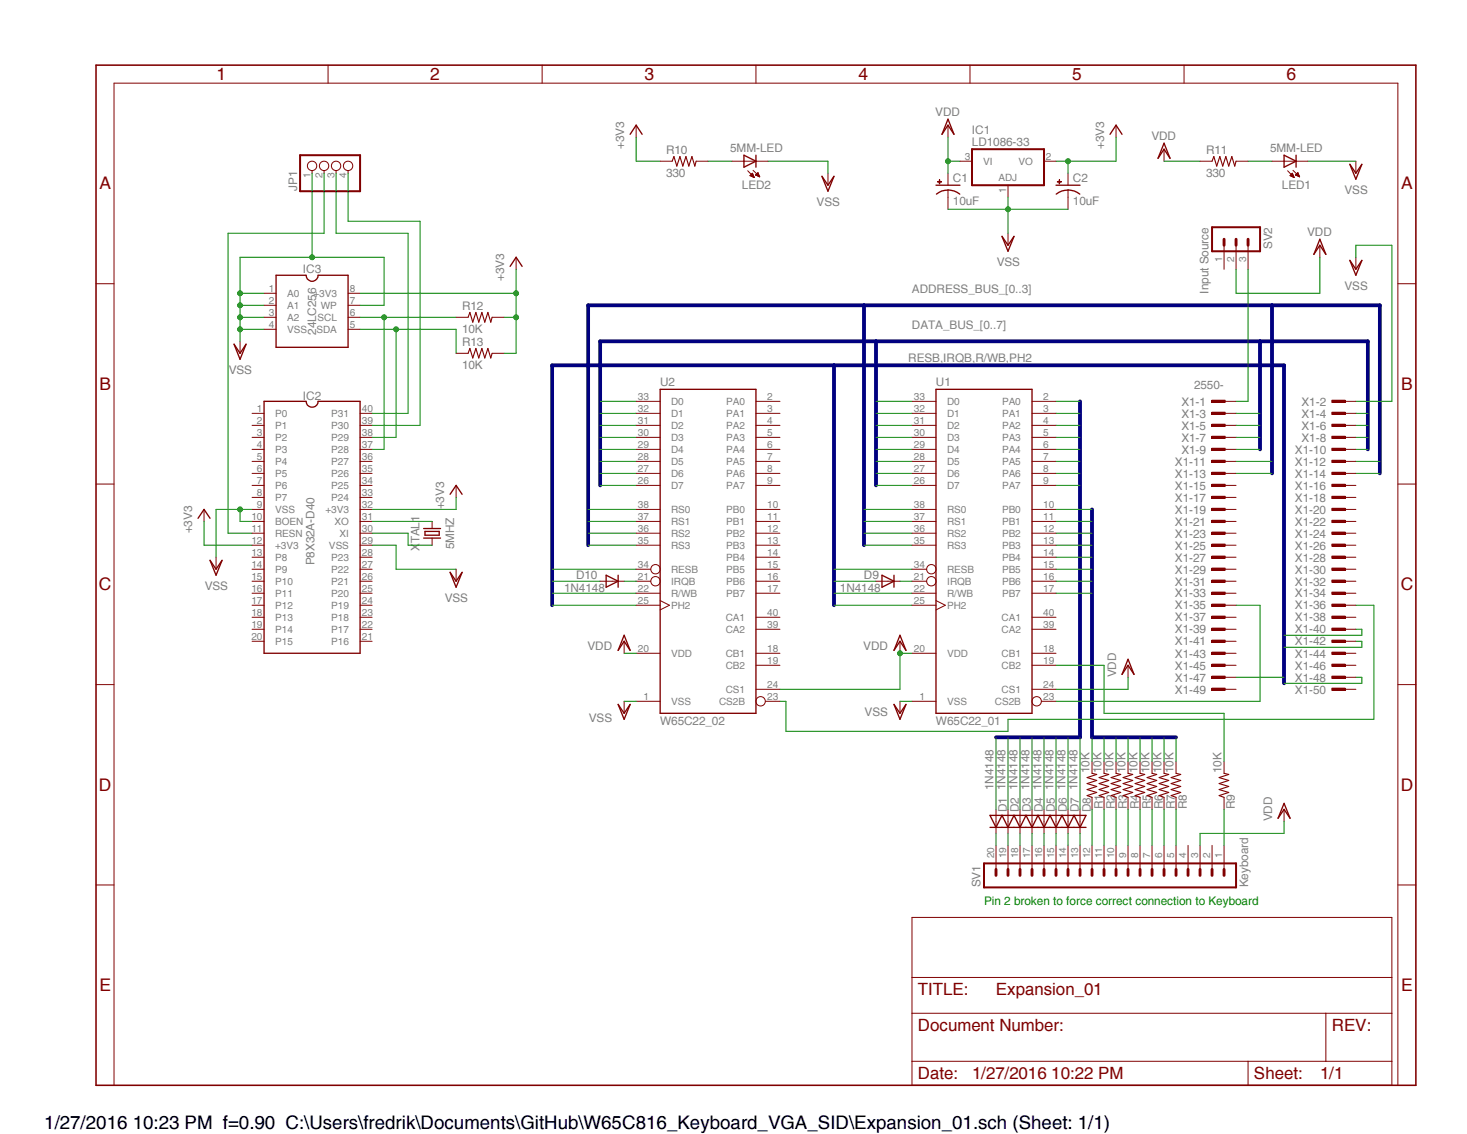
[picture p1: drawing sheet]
<svg xmlns="http://www.w3.org/2000/svg" width="279mm" height="216mm" viewBox="0 0 279 216" stroke-linecap="round" stroke-linejoin="round" font-family="sans-serif">
<path d="M17.8 12.1l252.2 195.1M270 12.1l-252.2 195.1" fill="none" stroke="#fff" stroke-width=".19"/>
<path d="M18.3 12.4h251.4v194.2h-251.4z" fill="none" stroke="#800000" stroke-width=".3"/>
<g fill="none" stroke="#800000" stroke-width=".19">
<path d="M62.5 12.4v3.4M103.3 12.4v3.4M144 12.4v3.4M184.7 12.4v3.4M225.5 12.4v3.4M180.6 36.2v1.3M182.8 30.7h2.3M192 35.3v2.2M198.8 30.7h2.3M221.7 28.4v2.3M228.6 30.7h2.2M235.4 30.7h2.3"/>
<path d="M242.3 30.7h6.8M245.2 32.5l1.3 1.3M245.7 33.4h.6M245.8 33.5h.5M245.9 33.3h.4M245.9 33.2h.3M246 33.6h.4M246 33.1h.2M246.1 33.1h.1M246.1 33l.4 .8-.8-.4zM246.1 33.7h.3M246.3 32.4l1.2 1.3"/>
<path d="M246.3 33.7h.2M246.5 33.8h.1M246.7 33.4h.7M246.8 33.3h.6M246.8 33.2h.5M246.9 33.1h.4M247 33.1h.2M247.1 33.5h.3M247.1 33h.1M247.1 32.9h.1M247.2 32.9l-.5 .4 .8 .4M247.2 32.9l.3 .8"/>
<path d="M247.3 33.6h.2M247.4 33.7h.1M258.2 30.7v2.3M18.3 54h3.4M233.1 46.7v4.6M235.4 46.7v4.6M237.7 46.7v4.6M251.4 46.7v2.3M258.2 49v2.3M266.2 54h3.5M121.2 76.4h4.5M121.2 78.7h4.5"/>
<path d="M144 76.4h4.5M144 78.7h4.5M173.7 76.4h4.6M173.7 78.7h4.6M196.6 76.4h4.5M196.6 78.7h4.5M230.8 76.2h2.5v.4h-2.5zM230.8 78.5h2.5v.4h-2.5zM233.1 76.4h2.3M233.1 78.7h2.3M253.7 76.2h2.5v.4h-2.5zM253.7 78.5h2.5v.4h-2.5z"/>
<path d="M255.9 76.4h2.3M255.9 78.7h2.3M18.3 92.2h3.4M121.2 81h4.5M121.2 83.3h4.5M121.2 85.6h4.5M121.2 87.8h4.5M121.2 90.1h4.5M121.2 92.4h4.5M121.2 97h4.5M121.2 99.3h4.5M144 81h4.5"/>
<path d="M144 83.3h4.5M144 85.6h4.5M144 87.8h4.5M144 90.1h4.5M144 92.4h4.5M144 97h4.5M144 99.3h4.5M173.7 81h4.6M173.7 83.3h4.6M173.7 85.6h4.6M173.7 87.8h4.6M173.7 90.1h4.6"/>
<path d="M173.7 92.4h4.6M173.7 97h4.6M173.7 99.3h4.6M196.6 81h4.5M196.6 83.3h4.5M196.6 85.6h4.5M196.6 87.8h4.5M196.6 90.1h4.5M196.6 92.4h4.5M196.6 97h4.5M196.6 99.3h4.5M230.8 80.8h2.5v.4h-2.5z"/>
<path d="M230.8 83.1h2.5v.4h-2.5zM230.8 85.3h2.5v.5h-2.5zM230.8 87.6h2.5v.5h-2.5zM230.8 89.9h2.5v.4h-2.5zM230.8 92.2h2.5v.4h-2.5zM230.8 94.5h2.5v.4h-2.5zM230.8 96.8h2.5v.4h-2.5zM230.8 99.1h2.5v.4h-2.5zM233.1 81h2.3M233.1 83.3h2.3M233.1 85.6h2.3M233.1 87.8h2.3"/>
<path d="M233.1 90.1h2.3M233.1 92.4h2.3M233.1 94.7h2.3M233.1 97h2.3M233.1 99.3h2.3M253.7 80.8h2.5v.4h-2.5zM253.7 83.1h2.5v.4h-2.5zM253.7 85.3h2.5v.5h-2.5zM253.7 87.6h2.5v.5h-2.5zM253.7 89.9h2.5v.4h-2.5zM253.7 92.2h2.5v.4h-2.5zM253.7 94.5h2.5v.4h-2.5z"/>
<path d="M253.7 96.8h2.5v.4h-2.5zM253.7 99.1h2.5v.4h-2.5zM255.9 81h2.3M255.9 83.3h2.3M255.9 85.6h2.3M255.9 87.8h2.3M255.9 90.1h2.3M255.9 92.4h2.3M255.9 94.7h2.3M255.9 97h2.3M255.9 99.3h2.3M266.2 92.2h3.5"/>
<path d="M114.3 110.7h4.6M121.2 101.5h4.5M121.2 103.8h4.5M121.2 108.4h2.7M121.2 110.7h2.7M121.2 112.9h4.5M121.2 115.2h4.5M125.7 114.3l1.8 .9-1.8 .9M144 101.5h4.5M144 103.8h4.5M144 106.1h4.5M144 108.4h4.5"/>
<path d="M144 110.7h4.5M144 112.9h4.5M144 117.5h4.5M144 119.8h4.5M166.8 110.7h4.6M173.7 101.5h4.6M173.7 103.8h4.6M173.7 108.4h2.8M173.7 110.7h2.8M173.7 112.9h4.6M173.7 115.2h4.6M178.3 114.3l1.7 .9-1.7 .9"/>
<path d="M196.6 101.5h4.5M196.6 103.8h4.5M196.6 106.1h4.5M196.6 108.4h4.5M196.6 110.7h4.5M196.6 112.9h4.5M196.6 117.5h4.5M196.6 119.8h4.5M230.8 101.3h2.5v.4h-2.5zM230.8 103.6h2.5v.4h-2.5zM230.8 105.9h2.5v.4h-2.5zM230.8 108.2h2.5v.4h-2.5z"/>
<path d="M230.8 110.4h2.5v.5h-2.5zM230.8 112.7h2.5v.5h-2.5zM230.8 115h2.5v.4h-2.5zM230.8 117.3h2.5v.4h-2.5zM230.8 119.6h2.5v.4h-2.5zM233.1 101.5h2.3M233.1 103.8h2.3M233.1 106.1h2.3M233.1 108.4h2.3M233.1 110.7h2.3M233.1 112.9h2.3M233.1 115.2h2.3"/>
<path d="M233.1 117.5h2.3M233.1 119.8h2.3M253.7 101.3h2.5v.4h-2.5zM253.7 103.6h2.5v.4h-2.5zM253.7 105.9h2.5v.4h-2.5zM253.7 108.2h2.5v.4h-2.5zM253.7 110.4h2.5v.5h-2.5zM253.7 112.7h2.5v.5h-2.5zM253.7 115h2.5v.4h-2.5zM253.7 117.3h2.5v.4h-2.5zM253.7 119.6h2.5v.4h-2.5zM255.9 101.5h2.3"/>
<path d="M255.9 103.8h2.3M255.9 106.1h2.3M255.9 108.4h2.3M255.9 110.7h2.3M255.9 112.9h2.3M255.9 115.2h2.3M255.9 117.5h2.3M255.9 119.8h2.3M18.3 130.3h3.4M118.9 122.1v2.3M118.9 133.5v2.3M121.2 124.4h4.5"/>
<path d="M121.2 133.5h4.5M144 124.4h4.5M144 126.7h4.5M144 131.2h4.5M145.8 133.5h2.7M171.4 122.1v2.3M171.4 133.5v2.3M173.7 124.4h4.6M173.7 133.5h4.6M196.6 124.4h4.5M196.6 126.7h4.5M196.6 131.2h4.5"/>
<path d="M198.3 133.5h2.8M214.8 126.7v2.2M230.8 121.9h2.5v.4h-2.5zM230.8 124.2h2.5v.4h-2.5zM230.8 126.4h2.5v.5h-2.5zM230.8 128.7h2.5v.5h-2.5zM230.8 131h2.5v.4h-2.5zM233.1 122.1h2.3M233.1 124.4h2.3M233.1 126.7h2.3M233.1 128.9h2.3M233.1 131.2h2.3"/>
<path d="M253.7 121.9h2.5v.4h-2.5zM253.7 124.2h2.5v.4h-2.5zM253.7 126.4h2.5v.5h-2.5zM253.7 128.7h2.5v.5h-2.5zM253.7 131h2.5v.4h-2.5zM255.9 122.1h2.3M255.9 124.4h2.3M255.9 126.7h2.3M255.9 128.9h2.3M255.9 131.2h2.3M266.2 130.3h3.5M189.7 154.1v4.6"/>
<path d="M192 154.1v4.6M194.3 154.1v4.6M196.6 154.1v4.6M198.8 154.1v4.6M201.1 154.1v4.6M203.4 154.1v4.6M205.7 154.1v4.6M208 144.9v2.3M208 151.8v2.3M210.3 144.9v2.3M210.3 151.8v2.3M212.6 144.9v2.3"/>
<path d="M212.6 151.8v2.3M214.8 144.9v2.3M214.8 151.8v2.3M217.1 144.9v2.3M217.1 151.8v2.3M219.4 144.9v2.3M219.4 151.8v2.3M221.7 144.9v2.3M221.7 151.8v2.3M224 144.9v2.3M224 151.8v2.3M233.1 144.9v2.3"/>
<path d="M233.1 151.8v2.3M244.6 154.1v2.3M18.3 168.5h3.4M173.7 174.7h91.4v31.9h-91.4zM189.7 161v4.5M192 161v4.5M194.3 161v4.5M196.6 161v4.5M198.8 161v4.5M201.1 161v4.5M203.4 161v4.5M205.7 161v4.5"/>
<path d="M208 161v4.5M210.3 161v4.5M212.6 161v4.5M214.8 161v4.5M217.1 161v4.5M219.4 161v4.5M221.7 161v4.5M224 161v4.5M226.3 161v4.5M228.6 161v4.5M230.8 161v4.5M233.1 161v4.5"/>
<path d="M266.2 168.5h3.5M173.7 192.9h91.4M173.7 186.1h91.4M252.5 192.9v9.2M21.7 206.6v-190.8h244.5v190.8M173.7 202.1h91.4M237.7 202.1v4.5"/>
<circle cx="124.8" cy="110.7" r=".89"/>
<circle cx="124.8" cy="108.4" r=".89"/>
<circle cx="177.4" cy="108.4" r=".89"/>
<circle cx="177.4" cy="110.7" r=".89"/>
<circle cx="144.9" cy="133.5" r=".89"/>
<circle cx="197.4" cy="133.5" r=".89"/>
</g>
<g fill="none" stroke="#800000" stroke-width=".42">
<path d="M230.8 76.4h2.5M230.8 78.7h2.5M253.7 76.4h2.5M253.7 78.7h2.5M230.8 81h2.5M230.8 83.3h2.5M230.8 85.6h2.5M230.8 87.8h2.5M230.8 90.1h2.5M230.8 92.4h2.5M230.8 94.7h2.5M230.8 97h2.5"/>
<path d="M230.8 99.3h2.5M253.7 81h2.5M253.7 83.3h2.5M253.7 85.6h2.5M253.7 87.8h2.5M253.7 90.1h2.5M253.7 92.4h2.5M253.7 94.7h2.5M253.7 97h2.5M253.7 99.3h2.5M230.8 101.5h2.5M230.8 103.8h2.5"/>
<path d="M230.8 106.1h2.5M230.8 108.4h2.5M230.8 110.7h2.5M230.8 112.9h2.5M230.8 115.2h2.5M230.8 117.5h2.5M230.8 119.8h2.5M253.7 101.5h2.5M253.7 103.8h2.5M253.7 106.1h2.5M253.7 108.4h2.5M253.7 110.7h2.5"/>
<path d="M253.7 112.9h2.5M253.7 115.2h2.5M253.7 117.5h2.5M253.7 119.8h2.5M230.8 122.1h2.5M230.8 124.4h2.5M230.8 126.7h2.5M230.8 128.9h2.5M230.8 131.2h2.5M253.7 122.1h2.5M253.7 124.4h2.5M253.7 126.7h2.5"/>
<path d="M253.7 128.9h2.5M253.7 131.2h2.5"/>
</g>
<g fill="none" stroke="#800000" stroke-width=".25">
<path d="M178.3 35.3h4.5M180.6 36.2a3.6 3.6 0 0 1 2.2 .8M180.6 36.2a3.1 3.1 0 0 0-2.2 .8M221.7 27.3l1.1 2.8-1.1-1.7-1.1 1.7zM244.6 29.5l2.2 1.2-2.2 1.1zM246.8 29.5v2.3M257.1 31.3l1.1 1.7 1.2-1.7-1.2 2.8zM251.4 45.6l1.1 2.8-1.1-1.7-1.2 1.7zM257.1 49.6l1.1 1.7 1.2-1.7-1.2 2.8zM125.7 74.1h18.3v61.7h-18.3zM178.3 74.1h18.3v61.7h-18.3zM115.4 109.5l2.3 1.2-2.3 1.1z"/>
<path d="M117.7 109.5v2.3M168 109.5l2.3 1.2-2.3 1.1zM170.3 109.5v2.3M117.7 134.1l1.2 1.7 1.1-1.7-1.1 2.8zM118.9 120.9l1.1 2.9-1.1-1.7-1.2 1.7zM170.3 134.1l1.1 1.7 1.2-1.7-1.2 2.8zM171.4 120.9l1.2 2.9-1.2-1.7-1.1 1.7zM214.8 125.5l1.2 2.9-1.2-1.7-1.1 1.7zM188.6 155.2h18.2l-1.1 2.3-1.1-2.3-1.2 2.3-1.1-2.3-1.2 2.3-1.1-2.3-1.2 2.3-1.1-2.3-1.1 2.3-1.2-2.3-1.1 2.3-1.2-2.3-1.1 2.3-1.2-2.3-1.1 2.3zM188.6 157.5h18.2M244.6 153l1.1 2.8-1.1-1.7-1.2 1.7z"/>
</g>
<path d="M185.1 28.4h13.7v6.9h-13.7zM230.8 43.3h9.2v4.5h-9.2zM187.4 164.4h48v4.6h-48z" fill="none" stroke="#800000" stroke-width=".38"/>
<g fill="none" stroke="#800000" stroke-width=".55">
<path d="M233.1 45.6v1.1M235.4 45.6v1.1M237.7 45.6v1.1M189.7 165.5v1.2M192 165.5v1.2M194.3 165.5v1.2M196.6 165.5v1.2M198.8 165.5v1.2M201.1 165.5v1.2M203.4 165.5v1.2M205.7 165.5v1.2M208 165.5v1.2"/>
<path d="M210.3 165.5v1.2M212.6 165.5v1.2M214.8 165.5v1.2M217.1 165.5v1.2M219.4 165.5v1.2M221.7 165.5v1.2M224 165.5v1.2M226.3 165.5v1.2M228.6 165.5v1.2M230.8 165.5v1.2M233.1 165.5v1.2"/>
</g>
<path d="M230.8 30.7l.4-.9 .5 1.8 .6-1.8 .6 1.8 .6-1.8 .5 1.8 .6-1.8 .6 1.8 .2-.9M208 147.2l.9 .2-1.8 .6 1.8 .6-1.8 .6 1.8 .5-1.8 .6 1.8 .6-1.8 .6 .9 .3M210.3 147.2l.9 .2-1.9 .6 1.9 .6-1.9 .6 1.9 .5-1.9 .6 1.9 .6-1.9 .6 1 .3M212.6 147.2l.8 .2-1.8 .6 1.8 .6-1.8 .6 1.8 .5-1.8 .6 1.8 .6-1.8 .6 1 .3M214.8 147.2l.9 .2-1.8 .6 1.8 .6-1.8 .6 1.8 .5-1.8 .6 1.8 .6-1.8 .6 .9 .3M217.1 147.2l.9 .2-1.8 .6 1.8 .6-1.8 .6 1.8 .5-1.8 .6 1.8 .6-1.8 .6 .9 .3M219.4 147.2l.9 .2-1.8 .6 1.8 .6-1.8 .6 1.8 .5-1.8 .6 1.8 .6-1.8 .6 .9 .3M221.7 147.2l.9 .2-1.8 .6 1.8 .6-1.8 .6 1.8 .5-1.8 .6 1.8 .6-1.8 .6 .9 .3M224 147.2l.9 .2-1.8 .6 1.8 .6-1.8 .6 1.8 .5-1.8 .6 1.8 .6-1.8 .6 .9 .3M233.1 147.2l.9 .2-1.8 .6 1.8 .6-1.8 .6 1.8 .5-1.8 .6 1.8 .6-1.8 .6 .9 .3" fill="none" stroke="#800000" stroke-width=".21"/>
<path d="M178.6 34.6l.7 .1z" fill-rule="evenodd" fill="#800000"/>
<path d="M178.6 34.6l.7 .1z" fill="none" stroke="#800000" stroke-width=".19"/>
<path d="M178.9 34.2l.1 .8z" fill-rule="evenodd" fill="#800000"/>
<path d="M178.9 34.2l.1 .8zM180.6 33v2.3M180.6 37.5v2.3M203.4 36.2v1.3" fill="none" stroke="#800000" stroke-width=".19"/>
<path d="M201.1 35.3h4.6M203.4 36.2a3.6 3.6 0 0 1 2.3 .8M203.4 36.2a3.3 3.3 0 0 0-2.2 .8" fill="none" stroke="#800000" stroke-width=".25"/>
<path d="M201.4 34.6l.7 .1z" fill-rule="evenodd" fill="#800000"/>
<path d="M201.4 34.6l.7 .1z" fill="none" stroke="#800000" stroke-width=".19"/>
<path d="M201.7 34.2l.1 .8z" fill-rule="evenodd" fill="#800000"/>
<g fill="none" stroke="#800000" stroke-width=".19">
<path d="M59.4 32.5v.5M61.7 32.5v.5M64 32.5v.5M66.3 32.5v.5M121.2 23.8v2.3M125.7 30.7h2.3M132.6 30.7h2.2M139.4 30.7h6.9M142.4 32.5l1.2 1.3M142.9 33.4h.6M143 33.5h.5M143 33.3h.4"/>
<path d="M143.1 33.2h.3M143.1 33.6h.5M143.2 33.1h.2M143.3 33.1h.1M143.3 33l.3 .8-.8-.4zM143.3 33.7h.3M143.4 32.4l1.3 1.3M143.5 33.7h.1M143.6 33.8h.1M143.9 33.4h.7M143.9 33.3h.6M144 33.2h.5"/>
<path d="M144.1 33.1h.3M144.2 33.5h.4M144.2 33h.2M144.3 32.9h.1M144.4 32.9l-.5 .4 .8 .4M144.4 32.9l.3 .8M144.4 33.6h.2M144.6 33.7h.1M157.7 33v2.3M180.6 23.8v2.3M201.7 34.2l.1 .8zM203.4 33v2.3"/>
<path d="M203.4 37.5v2.3M212.6 23.8v2.3M50.3 55.8h2.3M50.3 58.1h2.3M66.3 55.8h2.3M66.3 58.1h2.3M98.3 49v2.3M192 44.4v2.3M45.7 65v2.3M48 78.7h2.3M50.3 60.4h2.3M50.3 62.7h2.3"/>
<path d="M66.3 60.4h2.3M66.3 62.7h2.3M68.6 78.7h2.3M86.9 60.4h2.3M86.9 67.3h2.3M93.7 60.4h2.3M93.7 67.3h2.3M38.9 97v2.3M48 81h2.3M48 83.3h2.3M48 85.6h2.3M48 87.8h2.3"/>
<path d="M48 90.1h2.3M48 92.4h2.3M48 94.7h2.3M48 97h2.3M48 99.3h2.3M68.6 81h2.3M68.6 83.3h2.3M68.6 85.6h2.3M68.6 87.8h2.3M68.6 90.1h2.3M68.6 92.4h2.3M68.6 94.7h2.3"/>
<path d="M68.6 97h2.3M68.6 99.3h2.3M82.3 99.3v1.3M86.9 92.4v2.3M41.1 106.1v2.3M48 101.5h2.3M48 103.8h2.3M48 106.1h2.3M48 108.4h2.3M48 110.7h2.3M48 112.9h2.3M48 115.2h2.3"/>
<path d="M48 117.5h2.3M48 119.8h2.3M68.6 101.5h2.3M68.6 103.8h2.3M68.6 106.1h2.3M68.6 108.4h2.3M68.6 110.7h2.3M68.6 112.9h2.3M68.6 115.2h2.3M68.6 117.5h2.3M68.6 119.8h2.3M82.3 102.4v1.4"/>
<path d="M86.9 108.4v2.3M48 122.1h2.3M68.6 122.1h2.3"/>
<circle cx="59.4" cy="31.6" r=".89"/>
<circle cx="61.7" cy="31.6" r=".89"/>
<circle cx="64" cy="31.6" r=".89"/>
<circle cx="66.3" cy="31.6" r=".89"/>
</g>
<g fill="none" stroke="#800000" stroke-width=".25">
<path d="M120 25.6l1.2-1.8 1.1 1.8M141.7 29.5l2.3 1.2-2.3 1.1zM144 29.5v2.3M156.5 33.6l1.2 1.7 1.1-1.7-1.1 2.8zM180.6 22.7l1.1 2.9-1.1-1.8-1.2 1.8zM211.4 25.6l1.2-1.8 1.1 1.8M52.6 52.4h5.7a1.14 1.14 0 0 0 1.1 1.2 1.14 1.14 0 0 0 1.2-1.2h5.7v13.7h-13.7zM97.2 50.7l1.1-1.7 1.1 1.7M190.8 45l1.2 1.7 1.1-1.7-1.1 2.8zM44.6 65.5l1.1 1.8 1.2-1.8-1.2 2.9zM50.3 76.4h8a1.14 1.14 0 0 0 1.1 1.1 1.14 1.14 0 0 0 1.2-1.1h8v48h-18.3zM37.7 98.7l1.2-1.7 1.1 1.7"/>
<path d="M85.7 94.1l1.2-1.7 1.1 1.7M40 106.7l1.1 1.7 1.2-1.7-1.2 2.8zM80.7 100.6h3.2M80.7 102.4h3.2M80.9 101.2h2.8v.7h-2.8zM85.7 109l1.2 1.7 1.1-1.7-1.1 2.8z"/>
</g>
<path d="M128 30.7l.4-.9 .5 1.8 .6-1.8 .5 1.8 .6-1.8 .6 1.8 .6-1.8 .5 1.8 .3-.9M89.2 60.4l.3-.9 .5 1.8 .6-1.8 .6 1.8 .6-1.8 .5 1.8 .6-1.8 .6 1.8 .2-.9M89.2 67.3l.3-1 .5 1.9 .6-1.9 .6 1.9 .6-1.9 .5 1.9 .6-1.9 .6 1.9 .2-.9" fill="none" stroke="#800000" stroke-width=".21"/>
<path d="M57.1 29.5h11.5v6.9h-11.5z" fill="none" stroke="#800000" stroke-width=".38"/>
<path d="M164.5 58.1v45.7M242.3 58.1v32M158.8 69.6v45.6M166.8 65v27.4M205.7 76.4v64h-16M240 65v20.6M208 97v43.4h16M260.5 85.6v-20.6h-146.2v27.4M262.8 90.1v-32h-150.8v45.7M105.2 115.2v-45.6h139.4v60.5" fill="none" stroke="#000080" stroke-width=".72"/>
<path d="M118.9 124.4h2.3M173.7 124.4h-2.3v6.8" fill="none" stroke="#008000" stroke-width=".19"/>
<circle cx="171.4" cy="124.4" r=".46" fill="#008000"/>
<g fill="none" stroke="#008000" stroke-width=".19">
<path d="M180.6 30.7h2.2M180.6 26.1v6.9M221.7 30.7h6.9M251.4 49v6.8h-16v-4.5M148.5 131.2h22.9M214.8 128.9v2.3h-13.7M244.6 156.4v2.3h-16v2.3"/>
<circle cx="171.4" cy="124.4" r=".46"/>
</g>
<circle cx="180.6" cy="30.7" r=".46" fill="#008000"/>
<g fill="none" stroke="#008000" stroke-width=".19">
<path d="M180.6 39.8h11.4M192 37.5v6.9M249.1 30.7h9.1M258.2 49v-2.3h6.9v29.7h-6.9M118.9 133.5h2.3M171.4 133.5h2.3"/>
<circle cx="180.6" cy="30.7" r=".46"/>
</g>
<circle cx="192" cy="39.8" r=".46" fill="#008000"/>
<g fill="none" stroke="#008000" stroke-width=".19">
<path d="M146.3 30.7h11.4v2.3M192 39.8h11.4M45.7 58.1h4.6M50.3 55.8h-4.6v9.2"/>
<circle cx="192" cy="39.8" r=".46"/>
</g>
<circle cx="45.7" cy="58.1" r=".46" fill="#008000"/>
<g fill="none" stroke="#008000" stroke-width=".19">
<path d="M45.7 60.4h4.6"/>
<circle cx="45.7" cy="58.1" r=".46"/>
</g>
<circle cx="45.7" cy="60.4" r=".46" fill="#008000"/>
<g fill="none" stroke="#008000" stroke-width=".19">
<path d="M45.7 62.7h4.6"/>
<circle cx="45.7" cy="60.4" r=".46"/>
</g>
<circle cx="45.7" cy="62.7" r=".46" fill="#008000"/>
<g fill="none" stroke="#008000" stroke-width=".19">
<path d="M45.7 55.8v-6.8h27.5v9.1h-4.6"/>
<circle cx="45.7" cy="62.7" r=".46"/>
</g>
<circle cx="45.7" cy="55.8" r=".46" fill="#008000"/>
<g fill="none" stroke="#008000" stroke-width=".19">
<path d="M59.4 33v16"/>
<circle cx="45.7" cy="55.8" r=".46"/>
</g>
<circle cx="59.4" cy="49" r=".46" fill="#008000"/>
<g fill="none" stroke="#008000" stroke-width=".19">
<path d="M45.7 97v2.3h2.3M48 97h-6.9v9.1"/>
<circle cx="59.4" cy="49" r=".46"/>
</g>
<circle cx="45.7" cy="97" r=".46" fill="#008000"/>
<g fill="none" stroke="#008000" stroke-width=".19">
<path d="M203.4 30.7v2.3M212.6 26.1v4.6h-11.5M237.7 30.7h4.6M237.7 51.3v25.1h-2.3M114.3 76.4h6.9M114.3 78.7h6.9M166.8 76.4h6.9M166.8 78.7h6.9M201.1 76.4h4.6M201.1 78.7h4.6M235.4 78.7h4.6M258.2 78.7h2.3"/>
<path d="M112 97h9.2M112 99.3h9.2M114.3 81h6.9M114.3 83.3h6.9M114.3 85.6h6.9M114.3 87.8h6.9M114.3 90.1h6.9M114.3 92.4h6.9M164.5 97h9.2M164.5 99.3h9.2M166.8 81h6.9M166.8 83.3h6.9"/>
<path d="M166.8 85.6h6.9M166.8 87.8h6.9M166.8 90.1h6.9M166.8 92.4h6.9M201.1 81h4.6M201.1 83.3h4.6M201.1 85.6h4.6M201.1 87.8h4.6M201.1 90.1h4.6M201.1 92.4h4.6M201.1 97h6.9M201.1 99.3h6.9"/>
<path d="M235.4 81h4.6M235.4 83.3h4.6M235.4 85.6h4.6M235.4 87.8h6.9M235.4 90.1h6.9M258.2 81h2.3M258.2 83.3h2.3M258.2 85.6h2.3M258.2 87.8h4.6M258.2 90.1h4.6M70.9 103.8h4.5v4.6h11.5M105.2 108.4h16"/>
<path d="M105.2 110.7h9.1M105.2 112.9h16M105.2 115.2h16M112 103.8h9.2M112 101.5h9.2M118.9 110.7h2.3M158.8 108.4h14.9M158.8 110.7h8M158.8 112.9h14.9M158.8 115.2h14.9M164.5 103.8h9.2M164.5 101.5h9.2"/>
<path d="M171.4 110.7h2.3M201.1 108.4h6.9M201.1 103.8h6.9M201.1 101.5h6.9M201.1 106.1h6.9M201.1 110.7h6.9M201.1 112.9h6.9M235.4 115.2h4.6v18.3h-38.9M258.2 115.2h3.5v21.7h-69.7v2.3h-42.3v-5.7h-1.2M258.2 119.8h1.2v1.1h-14.8M201.1 126.7h9.2v9.1h22.8v9.1M235.4 128.9h9.2"/>
<path d="M258.2 122.1h1.2v1.1h-14.8M258.2 128.9h1.2v1.2h-14.8M189.7 140.4v13.7M189.7 158.7v2.3M192 140.4v13.7M192 158.7v2.3M194.3 140.4v13.7M194.3 158.7v2.3M196.6 140.4v13.7M196.6 158.7v2.3M198.8 140.4v13.7M198.8 158.7v2.3"/>
<path d="M201.1 140.4v13.7M201.1 158.7v2.3M203.4 140.4v13.7M203.4 158.7v2.3M205.7 140.4v13.7M205.7 158.7v2.3M208 140.4v4.5M208 154.1v6.9M210.3 140.4v4.5M210.3 154.1v6.9M212.6 140.4v4.5M212.6 154.1v6.9"/>
<path d="M214.8 140.4v4.5M214.8 154.1v6.9M217.1 140.4v4.5M217.1 154.1v6.9M219.4 140.4v4.5M219.4 154.1v6.9M221.7 140.4v4.5M221.7 154.1v6.9M224 140.4v4.5M224 154.1v6.9M233.1 154.1v6.9"/>
<circle cx="45.7" cy="97" r=".46"/>
</g>
<circle cx="203.4" cy="30.7" r=".46" fill="#008000"/>
<g fill="none" stroke="#008000" stroke-width=".19">
<path d="M121.2 26.1v4.6h4.5M98.3 51.3v16h-2.3M96 60.4h2.3M38.9 99.3v4.5h9.1"/>
<circle cx="203.4" cy="30.7" r=".46"/>
</g>
<circle cx="98.3" cy="60.4" r=".46" fill="#008000"/>
<g fill="none" stroke="#008000" stroke-width=".19">
<path d="M68.6 55.8h29.7"/>
<circle cx="98.3" cy="60.4" r=".46"/>
</g>
<circle cx="98.3" cy="55.8" r=".46" fill="#008000"/>
<g fill="none" stroke="#008000" stroke-width=".19">
<path d="M61.7 33v11.4h-18.3v57.1h4.6M134.8 30.7h4.6M68.6 62.7h18.3v4.6M75.4 62.7v20.6h-4.5M70.9 99.3h11.4M86.9 94.7v2.3h-16M70.9 101.5h6.8v2.3h4.6"/>
<circle cx="98.3" cy="55.8" r=".46"/>
</g>
<circle cx="75.4" cy="62.7" r=".46" fill="#008000"/>
<g fill="none" stroke="#008000" stroke-width=".19">
<path d="M68.6 60.4h18.3M73.2 60.4v25.2h-2.3"/>
<circle cx="75.4" cy="62.7" r=".46"/>
</g>
<circle cx="73.2" cy="60.4" r=".46" fill="#008000"/>
<g fill="none" stroke="#008000" stroke-width=".19">
<path d="M64 33v11.4h13.7v34.3h-6.8M66.3 33v9.1h13.7v38.9h-9.1"/>
<circle cx="73.2" cy="60.4" r=".46"/>
</g>
<text font-size="3.6" x="8.4" y="214.9">1/27/2016 10:23 PM f=0.90 C:\Users\fredrik\Documents\GitHub\W65C816_Keyboard_VGA_SID\Expansion_01.sch (Sheet: 1/1)</text>
<g font-size="3.3" fill="#800000">
<text x="41.2" y="15.3">1</text>
<text x="82" y="15.3">2</text>
<text x="122.7" y="15.3">3</text>
<text x="163.5" y="15.3">4</text>
<text x="204.2" y="15.3">5</text>
<text x="245" y="15.3">6</text>
<text x="18.9" y="36.1">A</text>
<text x="266.9" y="36.1">A</text>
<text x="18.9" y="74.3">B</text>
<text x="266.9" y="74.3">B</text>
<text x="18.8" y="112.4">C</text>
<text x="266.8" y="112.4">C</text>
<text x="18.8" y="150.5">D</text>
<text x="266.8" y="150.5">D</text>
<text x="18.9" y="188.7">E</text>
<text x="266.9" y="188.7">E</text>
</g>
<g font-size="3.2" fill="#800000">
<text x="174.8" y="189.5">TITLE:</text>
<text x="189.7" y="189.5">Expansion_01</text>
<text x="174.8" y="196.3">Document Number:</text>
<text x="253.7" y="196.3">REV:</text>
<text x="174.8" y="205.5">Date:</text>
<text x="185.1" y="205.5">1/27/2016 10:22 PM</text>
<text x="238.8" y="205.5">Sheet:</text>
<text x="251.4" y="205.5">1/1</text>
</g>
<g font-size="2.2" fill="#808080">
<text x="178.1" y="22">VDD</text>
<text x="118.9" y="28.4" transform="rotate(-90 118.9 28.4)">+3V3</text>
<text x="126.9" y="29.3">R10</text>
<text x="139.1" y="29">5MM-LED</text>
<text x="185.1" y="27.9">LD1086-33</text>
<text x="185.1" y="25.6">IC1</text>
<text x="210.3" y="28.4" transform="rotate(-90 210.3 28.4)">+3V3</text>
<text x="219.3" y="26.6">VDD</text>
<text x="229.7" y="29.3">R11</text>
<text x="241.9" y="29">5MM-LED</text>
<text x="126.9" y="33.7">330</text>
<text x="181.5" y="34.7">C1</text>
<text x="204.3" y="34.7">C2</text>
<text x="229.7" y="33.7">330</text>
<text x="56.6" y="36.4" transform="rotate(-90 56.6 36.4)">JP1</text>
<text x="141.3" y="36">LED2</text>
<text x="155.5" y="39.2">VSS</text>
<text x="181.5" y="39">10uF</text>
<text x="204.3" y="39">10uF</text>
<text x="244.1" y="36">LED1</text>
<text x="256.1" y="36.9">VSS</text>
<text x="242.3" y="47.5" transform="rotate(-90 242.3 47.5)">SV2</text>
<text x="249" y="44.9">VDD</text>
<text x="57.7" y="52.1">IC3</text>
<text x="96" y="53.6" transform="rotate(-90 96 53.6)">+3V3</text>
<text x="189.8" y="50.6">VSS</text>
<text x="88" y="59.1">R12</text>
<text x="173.7" y="55.8">ADDRESS_BUS_[0..3]</text>
<text x="230.2" y="55.9" transform="rotate(-90 230.2 55.9)">Input Source</text>
<text x="256.1" y="55.2">VSS</text>
<text x="60.2" y="63.8" transform="rotate(-90 60.2 63.8)">24LC256</text>
<text x="88" y="63.4">10K</text>
<text x="88" y="65.9">R13</text>
<text x="173.7" y="62.7">DATA_BUS_[0..7]</text>
<text x="43.6" y="71.2">VSS</text>
<text x="88" y="70.2">10K</text>
<text x="173" y="68.9">RESB,IRQB,R/WB,PH2</text>
<text x="57.7" y="76.1">IC2</text>
<text x="125.7" y="73.4">U2</text>
<text x="178.3" y="73.4">U1</text>
<text x="225" y="77.2">X1-1</text>
<text x="227.4" y="74">2550-</text>
<text x="247.9" y="77.2">X1-2</text>
<text x="225" y="79.5">X1-3</text>
<text x="225" y="81.8">X1-5</text>
<text x="247.9" y="79.5">X1-4</text>
<text x="247.9" y="81.8">X1-6</text>
<text x="223.8" y="88.6">X1-11</text>
<text x="225" y="84.1">X1-7</text>
<text x="225" y="86.4">X1-9</text>
<text x="246.6" y="86.4">X1-10</text>
<text x="246.6" y="88.6">X1-12</text>
<text x="247.9" y="84.1">X1-8</text>
<text x="223.8" y="90.9">X1-13</text>
<text x="223.8" y="93.2">X1-15</text>
<text x="223.8" y="95.5">X1-17</text>
<text x="246.6" y="90.9">X1-14</text>
<text x="246.6" y="93.2">X1-16</text>
<text x="246.6" y="95.5">X1-18</text>
<text x="36.6" y="101.6" transform="rotate(-90 36.6 101.6)">+3V3</text>
<text x="84.6" y="97" transform="rotate(-90 84.6 97)">+3V3</text>
<text x="223.8" y="97.8">X1-19</text>
<text x="223.8" y="100.1">X1-21</text>
<text x="246.6" y="97.8">X1-20</text>
<text x="246.6" y="100.1">X1-22</text>
<text x="59.9" y="107.7" transform="rotate(-90 59.9 107.7)">P8X32A-D40</text>
<text x="79.9" y="104.9" transform="rotate(-90 79.9 104.9)">XTAL1</text>
<text x="86.5" y="104.6" transform="rotate(-90 86.5 104.6)">5MHZ</text>
<text x="223.8" y="102.4">X1-23</text>
<text x="223.8" y="104.6">X1-25</text>
<text x="223.8" y="106.9">X1-27</text>
<text x="246.6" y="102.4">X1-24</text>
<text x="246.6" y="104.6">X1-26</text>
<text x="246.6" y="106.9">X1-28</text>
<text x="39" y="112.3">VSS</text>
<text x="107.4" y="112.8">1N4148</text>
<text x="109.7" y="110.2">D10</text>
<text x="160" y="112.8">1N4148</text>
<text x="164.6" y="110.2">D9</text>
<text x="223.8" y="109.2">X1-29</text>
<text x="223.8" y="111.5">X1-31</text>
<text x="223.8" y="113.8">X1-33</text>
<text x="246.6" y="109.2">X1-30</text>
<text x="246.6" y="111.5">X1-32</text>
<text x="246.6" y="113.8">X1-34</text>
<text x="84.7" y="114.6">VSS</text>
<text x="223.8" y="116">X1-35</text>
<text x="223.8" y="118.3">X1-37</text>
<text x="246.6" y="116">X1-36</text>
<text x="246.6" y="118.3">X1-38</text>
<text x="111.9" y="123.7">VDD</text>
<text x="164.4" y="123.7">VDD</text>
<text x="223.8" y="120.6">X1-39</text>
<text x="223.8" y="122.9">X1-41</text>
<text x="223.8" y="125.2">X1-43</text>
<text x="246.6" y="120.6">X1-40</text>
<text x="246.6" y="122.9">X1-42</text>
<text x="246.6" y="125.2">X1-44</text>
<text x="212.6" y="128.9" transform="rotate(-90 212.6 128.9)">VDD</text>
<text x="223.8" y="127.5">X1-45</text>
<text x="223.8" y="129.8">X1-47</text>
<text x="246.6" y="127.5">X1-46</text>
<text x="246.6" y="129.8">X1-48</text>
<text x="112.1" y="137.4">VSS</text>
<text x="164.7" y="136.3">VSS</text>
<text x="223.8" y="132">X1-49</text>
<text x="246.6" y="132">X1-50</text>
<text x="125.7" y="138.1">W65C22_02</text>
<text x="178.3" y="138.1">W65C22_01</text>
<text x="207.5" y="147.2" transform="rotate(-90 207.5 147.2)">10K</text>
<text x="209.8" y="147.2" transform="rotate(-90 209.8 147.2)">10K</text>
<text x="212.1" y="147.2" transform="rotate(-90 212.1 147.2)">10K</text>
<text x="214.4" y="147.2" transform="rotate(-90 214.4 147.2)">10K</text>
<text x="216.7" y="147.2" transform="rotate(-90 216.7 147.2)">10K</text>
<text x="218.9" y="147.2" transform="rotate(-90 218.9 147.2)">10K</text>
<text x="221.2" y="147.2" transform="rotate(-90 221.2 147.2)">10K</text>
<text x="223.5" y="147.2" transform="rotate(-90 223.5 147.2)">10K</text>
<text x="232.7" y="147.2" transform="rotate(-90 232.7 147.2)">10K</text>
<text x="189.2" y="150.4" transform="rotate(-90 189.2 150.4)">1N4148</text>
<text x="191.5" y="150.4" transform="rotate(-90 191.5 150.4)">1N4148</text>
<text x="191.7" y="154.6" transform="rotate(-90 191.7 154.6)">D1</text>
<text x="193.8" y="150.4" transform="rotate(-90 193.8 150.4)">1N4148</text>
<text x="194" y="154.6" transform="rotate(-90 194 154.6)">D2</text>
<text x="196.1" y="150.4" transform="rotate(-90 196.1 150.4)">1N4148</text>
<text x="196.3" y="154.6" transform="rotate(-90 196.3 154.6)">D3</text>
<text x="198.4" y="150.4" transform="rotate(-90 198.4 150.4)">1N4148</text>
<text x="198.6" y="154.6" transform="rotate(-90 198.6 154.6)">D4</text>
<text x="200.7" y="150.4" transform="rotate(-90 200.7 150.4)">1N4148</text>
<text x="200.9" y="154.6" transform="rotate(-90 200.9 154.6)">D5</text>
<text x="202.9" y="150.4" transform="rotate(-90 202.9 150.4)">1N4148</text>
<text x="203.2" y="154.6" transform="rotate(-90 203.2 154.6)">D6</text>
<text x="205.2" y="150.4" transform="rotate(-90 205.2 150.4)">1N4148</text>
<text x="205.4" y="154.6" transform="rotate(-90 205.4 154.6)">D7</text>
<text x="207.7" y="154.6" transform="rotate(-90 207.7 154.6)">D8</text>
<text x="210.1" y="154.1" transform="rotate(-90 210.1 154.1)">R1</text>
<text x="212.3" y="154.1" transform="rotate(-90 212.3 154.1)">R2</text>
<text x="214.6" y="154.1" transform="rotate(-90 214.6 154.1)">R3</text>
<text x="216.9" y="154.1" transform="rotate(-90 216.9 154.1)">R4</text>
<text x="219.2" y="154.1" transform="rotate(-90 219.2 154.1)">R5</text>
<text x="221.5" y="154.1" transform="rotate(-90 221.5 154.1)">R6</text>
<text x="223.8" y="154.1" transform="rotate(-90 223.8 154.1)">R7</text>
<text x="226.1" y="154.1" transform="rotate(-90 226.1 154.1)">R8</text>
<text x="235.2" y="154.1" transform="rotate(-90 235.2 154.1)">R9</text>
<text x="242.3" y="156.4" transform="rotate(-90 242.3 156.4)">VDD</text>
<text x="186.7" y="169" transform="rotate(-90 186.7 169)">SV1</text>
<text x="237.7" y="169" transform="rotate(-90 237.7 169)">Keyboard</text>
</g>
<text font-size="2.2" fill="#008000" x="187.4" y="172.4">Pin 2 broken to force correct connection to Keyboard</text>
<g font-size="1.9" fill="#808080">
<text x="59.1" y="33.9" transform="rotate(-90 59.1 33.9)">1</text>
<text x="61.4" y="33.9" transform="rotate(-90 61.4 33.9)">2</text>
<text x="63.7" y="33.9" transform="rotate(-90 63.7 33.9)">3</text>
<text x="66" y="33.9" transform="rotate(-90 66 33.9)">4</text>
<text x="183.8" y="30.4">3</text>
<text x="187.2" y="31.4">VI</text>
<text x="190.2" y="34.4">ADJ</text>
<text x="194" y="31.4">VO</text>
<text x="199.2" y="30.4">2</text>
<text x="191.6" y="36.7" transform="rotate(-90 191.6 36.7)">1</text>
<text x="232.8" y="49.9" transform="rotate(-90 232.8 49.9)">1</text>
<text x="235.1" y="49.9" transform="rotate(-90 235.1 49.9)">2</text>
<text x="237.4" y="49.9" transform="rotate(-90 237.4 49.9)">3</text>
<text x="51.2" y="55.5">1</text>
<text x="51.2" y="57.8">2</text>
<text x="54.7" y="56.5">A0</text>
<text x="54.7" y="58.8">A1</text>
<text x="59.7" y="56.5">+3V3</text>
<text x="61.1" y="58.8">WP</text>
<text x="66.6" y="57.8">7</text>
<text x="66.6" y="55.5">8</text>
<text x="51.2" y="60.1">3</text>
<text x="51.2" y="62.4">4</text>
<text x="54.7" y="61.1">A2</text>
<text x="54.7" y="63.4">VSS</text>
<text x="60.3" y="63.4">SDA</text>
<text x="60.5" y="61.1">SCL</text>
<text x="66.6" y="62.4">5</text>
<text x="66.6" y="60.1">6</text>
<text x="121.5" y="76.1">33</text>
<text x="127.8" y="77.1">D0</text>
<text x="138.3" y="77.1">PA0</text>
<text x="146.1" y="76.1">2</text>
<text x="174" y="76.1">33</text>
<text x="180.4" y="77.1">D0</text>
<text x="190.8" y="77.1">PA0</text>
<text x="198.7" y="76.1">2</text>
<text x="48.9" y="78.4">1</text>
<text x="48.9" y="80.6">2</text>
<text x="48.9" y="82.9">3</text>
<text x="52.4" y="79.4">P0</text>
<text x="52.4" y="81.7">P1</text>
<text x="52.4" y="83.9">P2</text>
<text x="63.1" y="83.9">P29</text>
<text x="63.1" y="81.7">P30</text>
<text x="63.1" y="79.4">P31</text>
<text x="68.9" y="82.9">38</text>
<text x="68.9" y="80.6">39</text>
<text x="68.9" y="78.4">40</text>
<text x="121.5" y="78.4">32</text>
<text x="121.5" y="80.6">31</text>
<text x="121.5" y="82.9">30</text>
<text x="127.8" y="79.4">D1</text>
<text x="127.8" y="81.7">D2</text>
<text x="127.8" y="83.9">D3</text>
<text x="138.3" y="79.4">PA1</text>
<text x="138.3" y="81.7">PA2</text>
<text x="138.3" y="83.9">PA3</text>
<text x="146.1" y="78.4">3</text>
<text x="146.1" y="80.6">4</text>
<text x="146.1" y="82.9">5</text>
<text x="174" y="78.4">32</text>
<text x="174" y="80.6">31</text>
<text x="174" y="82.9">30</text>
<text x="180.4" y="79.4">D1</text>
<text x="180.4" y="81.7">D2</text>
<text x="180.4" y="83.9">D3</text>
<text x="190.8" y="79.4">PA1</text>
<text x="190.8" y="81.7">PA2</text>
<text x="190.8" y="83.9">PA3</text>
<text x="198.7" y="78.4">3</text>
<text x="198.7" y="80.6">4</text>
<text x="198.7" y="82.9">5</text>
<text x="48.9" y="85.2">4</text>
<text x="48.9" y="87.5">5</text>
<text x="48.9" y="89.8">6</text>
<text x="52.4" y="86.2">P3</text>
<text x="52.4" y="88.5">P4</text>
<text x="63.1" y="88.5">P27</text>
<text x="63.1" y="86.2">P28</text>
<text x="68.9" y="89.8">35</text>
<text x="68.9" y="87.5">36</text>
<text x="68.9" y="85.2">37</text>
<text x="121.5" y="85.2">29</text>
<text x="121.5" y="87.5">28</text>
<text x="121.5" y="89.8">27</text>
<text x="127.8" y="86.2">D4</text>
<text x="127.8" y="88.5">D5</text>
<text x="138.3" y="86.2">PA4</text>
<text x="138.3" y="88.5">PA5</text>
<text x="146.1" y="85.2">6</text>
<text x="146.1" y="87.5">7</text>
<text x="146.1" y="89.8">8</text>
<text x="174" y="85.2">29</text>
<text x="174" y="87.5">28</text>
<text x="174" y="89.8">27</text>
<text x="180.4" y="86.2">D4</text>
<text x="180.4" y="88.5">D5</text>
<text x="190.8" y="86.2">PA4</text>
<text x="190.8" y="88.5">PA5</text>
<text x="198.7" y="85.2">6</text>
<text x="198.7" y="87.5">7</text>
<text x="198.7" y="89.8">8</text>
<text x="48.9" y="92.1">7</text>
<text x="48.9" y="94.4">8</text>
<text x="52.4" y="90.8">P5</text>
<text x="52.4" y="93.1">P6</text>
<text x="52.4" y="95.4">P7</text>
<text x="63.1" y="95.3">P24</text>
<text x="63.1" y="93">P25</text>
<text x="63.1" y="90.8">P26</text>
<text x="68.9" y="94.4">33</text>
<text x="68.9" y="92.1">34</text>
<text x="121.5" y="92.1">26</text>
<text x="127.8" y="90.8">D6</text>
<text x="127.8" y="93.1">D7</text>
<text x="138.3" y="90.8">PA6</text>
<text x="138.3" y="93">PA7</text>
<text x="146.1" y="92.1">9</text>
<text x="174" y="92.1">26</text>
<text x="180.4" y="90.8">D6</text>
<text x="180.4" y="93.1">D7</text>
<text x="190.8" y="90.8">PA6</text>
<text x="190.8" y="93">PA7</text>
<text x="198.7" y="92.1">9</text>
<text x="47.9" y="98.9">10</text>
<text x="47.9" y="101.2">11</text>
<text x="48.9" y="96.6">9</text>
<text x="52.4" y="97.7">VSS</text>
<text x="52.4" y="100">BOEN</text>
<text x="62" y="97.6">+3V3</text>
<text x="63.7" y="99.9">XO</text>
<text x="68.9" y="101.2">30</text>
<text x="68.9" y="98.9">31</text>
<text x="68.9" y="96.6">32</text>
<text x="121.5" y="96.6">38</text>
<text x="121.5" y="98.9">37</text>
<text x="121.5" y="101.2">36</text>
<text x="127.8" y="97.7">RS0</text>
<text x="127.8" y="100">RS1</text>
<text x="138.3" y="97.6">PB0</text>
<text x="138.3" y="99.9">PB1</text>
<text x="146.1" y="96.6">10</text>
<text x="146.1" y="98.9">11</text>
<text x="146.1" y="101.2">12</text>
<text x="174" y="96.6">38</text>
<text x="174" y="98.9">37</text>
<text x="174" y="101.2">36</text>
<text x="180.4" y="97.7">RS0</text>
<text x="180.4" y="100">RS1</text>
<text x="190.8" y="97.6">PB0</text>
<text x="190.8" y="99.9">PB1</text>
<text x="198.7" y="96.6">10</text>
<text x="198.7" y="98.9">11</text>
<text x="198.7" y="101.2">12</text>
<text x="47.9" y="103.5">12</text>
<text x="47.9" y="105.8">13</text>
<text x="52.4" y="102.2">RESN</text>
<text x="52.4" y="104.5">+3V3</text>
<text x="52.4" y="106.8">P8</text>
<text x="62.7" y="104.5">VSS</text>
<text x="63.1" y="106.8">P23</text>
<text x="64.6" y="102.2">XI</text>
<text x="68.9" y="105.8">28</text>
<text x="68.9" y="103.5">29</text>
<text x="121.5" y="103.5">35</text>
<text x="127.8" y="102.2">RS2</text>
<text x="127.8" y="104.5">RS3</text>
<text x="138.3" y="102.2">PB2</text>
<text x="138.3" y="104.5">PB3</text>
<text x="138.3" y="106.8">PB4</text>
<text x="146.1" y="103.5">13</text>
<text x="146.1" y="105.8">14</text>
<text x="174" y="103.5">35</text>
<text x="180.4" y="102.2">RS2</text>
<text x="180.4" y="104.5">RS3</text>
<text x="190.8" y="102.2">PB2</text>
<text x="190.8" y="104.5">PB3</text>
<text x="190.8" y="106.8">PB4</text>
<text x="198.7" y="103.5">13</text>
<text x="198.7" y="105.8">14</text>
<text x="47.9" y="108.1">14</text>
<text x="47.9" y="110.4">15</text>
<text x="47.9" y="112.7">16</text>
<text x="52.4" y="109.1">P9</text>
<text x="52.4" y="111.4">P10</text>
<text x="52.4" y="113.7">P11</text>
<text x="63.1" y="113.6">P20</text>
<text x="63.1" y="111.3">P21</text>
<text x="63.1" y="109.1">P22</text>
<text x="68.9" y="112.7">25</text>
<text x="68.9" y="110.4">26</text>
<text x="68.9" y="108.1">27</text>
<text x="121.5" y="108.1">34</text>
<text x="121.5" y="112.7">22</text>
<text x="121.5" y="110.4">21</text>
<text x="127.8" y="109.1">RESB</text>
<text x="127.8" y="113.7">R/WB</text>
<text x="127.8" y="111.4">IRQB</text>
<text x="138.3" y="109.1">PB5</text>
<text x="138.3" y="111.3">PB6</text>
<text x="138.3" y="113.6">PB7</text>
<text x="146.1" y="108.1">15</text>
<text x="146.1" y="110.4">16</text>
<text x="146.1" y="112.7">17</text>
<text x="174" y="108.1">34</text>
<text x="174" y="112.7">22</text>
<text x="174" y="110.4">21</text>
<text x="180.4" y="109.1">RESB</text>
<text x="180.4" y="113.7">R/WB</text>
<text x="180.4" y="111.4">IRQB</text>
<text x="190.8" y="109.1">PB5</text>
<text x="190.8" y="111.3">PB6</text>
<text x="190.8" y="113.6">PB7</text>
<text x="198.7" y="108.1">15</text>
<text x="198.7" y="110.4">16</text>
<text x="198.7" y="112.7">17</text>
<text x="47.9" y="114.9">17</text>
<text x="47.9" y="117.2">18</text>
<text x="47.9" y="119.5">19</text>
<text x="52.4" y="116">P12</text>
<text x="52.4" y="118.2">P13</text>
<text x="63.1" y="118.2">P18</text>
<text x="63.1" y="115.9">P19</text>
<text x="68.9" y="119.5">22</text>
<text x="68.9" y="117.2">23</text>
<text x="68.9" y="114.9">24</text>
<text x="121.5" y="114.9">25</text>
<text x="127.8" y="116">PH2</text>
<text x="138.2" y="118.2">CA1</text>
<text x="146.1" y="117.2">40</text>
<text x="146.1" y="119.5">39</text>
<text x="174" y="114.9">25</text>
<text x="180.4" y="116">PH2</text>
<text x="190.8" y="118.2">CA1</text>
<text x="198.7" y="117.2">40</text>
<text x="198.7" y="119.5">39</text>
<text x="47.9" y="121.8">20</text>
<text x="52.4" y="120.5">P14</text>
<text x="52.4" y="122.8">P15</text>
<text x="63.1" y="122.8">P16</text>
<text x="63.1" y="120.5">P17</text>
<text x="68.9" y="121.8">21</text>
<text x="121.5" y="124.1">20</text>
<text x="127.8" y="125.1">VDD</text>
<text x="138.2" y="120.5">CA2</text>
<text x="138.2" y="125.1">CB1</text>
<text x="146.1" y="124.1">18</text>
<text x="174" y="124.1">20</text>
<text x="180.4" y="125.1">VDD</text>
<text x="190.8" y="120.5">CA2</text>
<text x="190.8" y="125.1">CB1</text>
<text x="198.7" y="124.1">18</text>
<text x="138.2" y="127.3">CB2</text>
<text x="138.2" y="131.9">CS1</text>
<text x="146.1" y="126.4">19</text>
<text x="146.1" y="130.9">24</text>
<text x="190.8" y="127.3">CB2</text>
<text x="190.8" y="131.9">CS1</text>
<text x="198.7" y="126.4">19</text>
<text x="198.7" y="130.9">24</text>
<text x="122.6" y="133.2">1</text>
<text x="127.8" y="134.2">VSS</text>
<text x="137" y="134.2">CS2B</text>
<text x="146.1" y="133.2">23</text>
<text x="175.1" y="133.2">1</text>
<text x="180.4" y="134.2">VSS</text>
<text x="189.5" y="134.2">CS2B</text>
<text x="198.7" y="133.2">23</text>
<text x="189.4" y="163.4" transform="rotate(-90 189.4 163.4)">20</text>
<text x="191.6" y="163.4" transform="rotate(-90 191.6 163.4)">19</text>
<text x="193.9" y="163.4" transform="rotate(-90 193.9 163.4)">18</text>
<text x="196.2" y="163.4" transform="rotate(-90 196.2 163.4)">17</text>
<text x="198.5" y="163.4" transform="rotate(-90 198.5 163.4)">16</text>
<text x="200.8" y="163.4" transform="rotate(-90 200.8 163.4)">15</text>
<text x="203.1" y="163.4" transform="rotate(-90 203.1 163.4)">14</text>
<text x="205.4" y="163.4" transform="rotate(-90 205.4 163.4)">13</text>
<text x="207.6" y="163.4" transform="rotate(-90 207.6 163.4)">12</text>
<text x="209.9" y="163.4" transform="rotate(-90 209.9 163.4)">11</text>
<text x="212.2" y="163.4" transform="rotate(-90 212.2 163.4)">10</text>
<text x="214.5" y="163.4" transform="rotate(-90 214.5 163.4)">9</text>
<text x="216.8" y="163.4" transform="rotate(-90 216.8 163.4)">8</text>
<text x="219.1" y="163.4" transform="rotate(-90 219.1 163.4)">7</text>
<text x="221.4" y="163.4" transform="rotate(-90 221.4 163.4)">6</text>
<text x="223.7" y="163.4" transform="rotate(-90 223.7 163.4)">5</text>
<text x="225.9" y="163.4" transform="rotate(-90 225.9 163.4)">4</text>
<text x="228.2" y="163.4" transform="rotate(-90 228.2 163.4)">3</text>
<text x="230.5" y="163.4" transform="rotate(-90 230.5 163.4)">2</text>
<text x="232.8" y="163.4" transform="rotate(-90 232.8 163.4)">1</text>
</g>
</svg>
